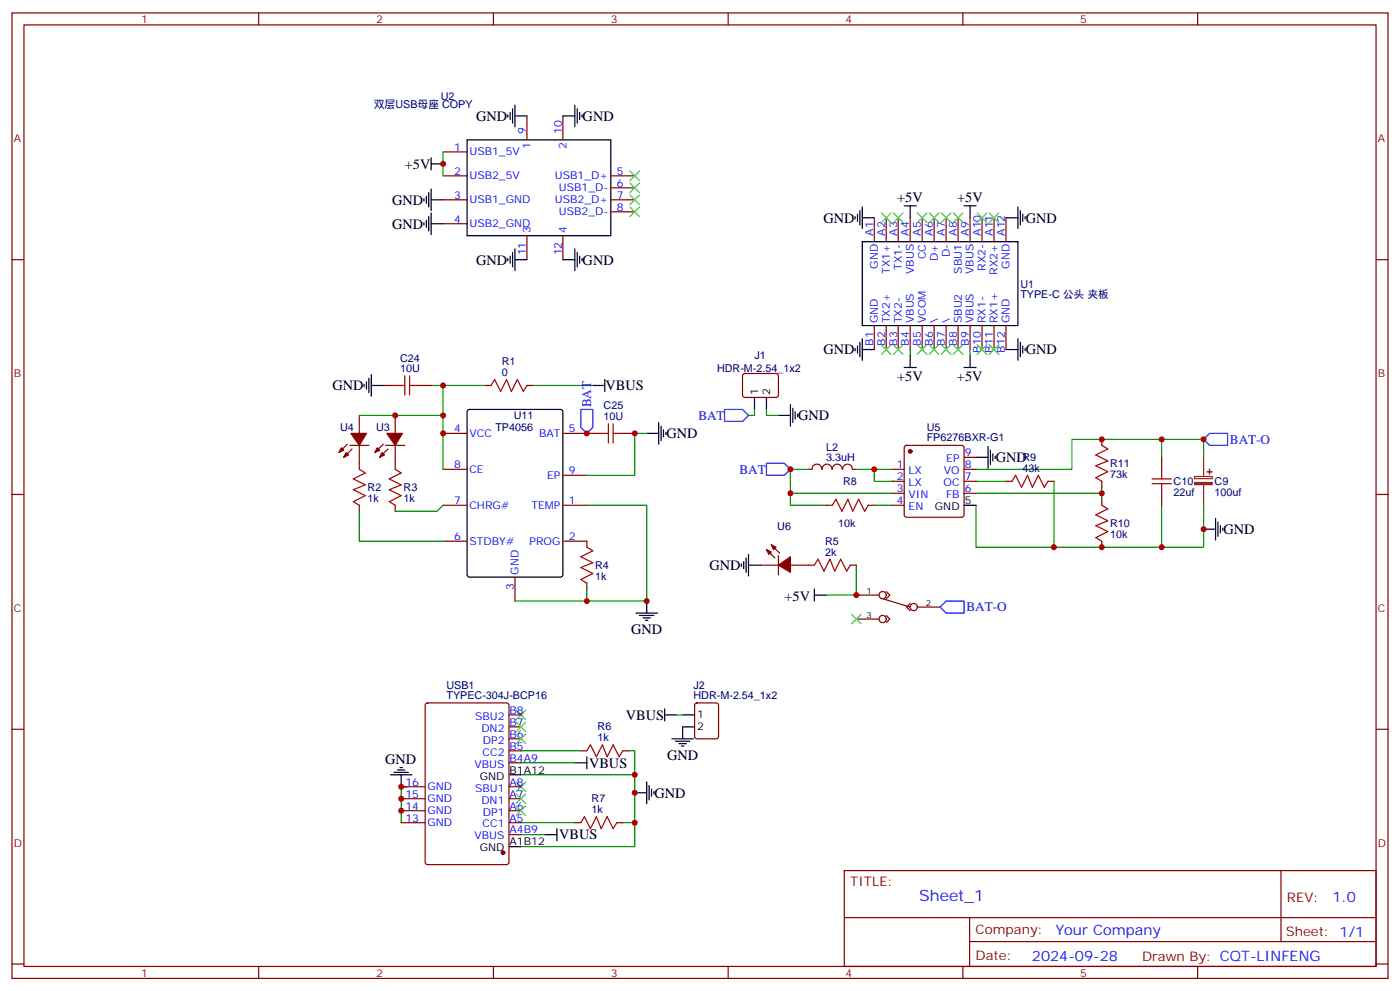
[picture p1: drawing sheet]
<svg xmlns="http://www.w3.org/2000/svg" width="412mm" height="292mm" viewBox="0 0 412 292" stroke-linecap="round" stroke-linejoin="round" font-family="sans-serif">
<g fill="none" stroke="#870000" stroke-width=".35">
<path d="M3.5 3.8h405.4v284.3h-405.4zM7.1 7.3h398.2v277.3h-398.2zM76.2 3.8v3.5M145.3 3.8v3.5M214.5 3.8v3.5M283.6 3.8v3.5M352.8 3.8v3.5M155.2 34.1v7.1M165.8 34.1v7.1M130.5 44.7h7.1M130.5 51.8h7.1M130.5 58.8h7.1"/>
<path d="M179.9 51.8h7.1M179.9 58.8h7.1M179.9 55.3h7.1M3.5 76.5h3.6M130.5 65.9h7.1M155.2 69.4v7.1M165.8 69.4v7.1M179.9 62.4h7.1M257.5 64.1v7.1M261.1 64.1v7.1M264.6 64.1v7.1M268.1 64.1v7.1"/>
<path d="M271.6 64.1v7.1M275.2 64.1v7.1M278.7 64.1v7.1M282.2 64.1v7.1M285.8 64.1v7.1M289.3 64.1v7.1M292.8 64.1v7.1M296.3 64.1v7.1M405.3 76.5h3.6M257.5 95.9v7M261.1 95.9v7M264.6 95.9v7"/>
<path d="M268.1 95.9v7M271.6 95.9v7M275.2 95.9v7M278.7 95.9v7M282.2 95.9v7M285.8 95.9v7M289.3 95.9v7M292.8 95.9v7M296.3 95.9v7M112.9 113.5h3.5M123.5 113.5h3.5M142.9 113.5h1.7"/>
<path d="M155.2 113.5h1.8M219 110.2l.4-.2 9.5 .1 .4 .6-.1 5.9-.6 .5-9.4-.1-.5-.7v-5.6zM102.3 130.8l-2.5 2.5M103 131.2h5.7M103.7 132.2l-2.5 2.5M105.8 122.3v5.3M105.8 131.2v7M112.9 130.8l-2.5 2.5M113.6 131.2h5.6M114.3 132.2l-2.5 2.5M116.4 122.3v5.3M116.4 131.2v7"/>
<path d="M130.5 127.6h7.1M130.5 138.2h7.1M165.8 127.6h10.6M165.8 140h7.1M183.4 127.6h3.6M242 138.2a1.41 1.41 0 0 0-1.4-1.5 1.41 1.41 0 0 0-1.4 1.5h-1.1M242.2 138.2a1.41 1.41 0 0 1 1.4-1.5 1.41 1.41 0 0 1 1.4 1.5M245.2 138.2a1.41 1.41 0 0 1 1.4-1.5 1.41 1.41 0 0 1 1.4 1.5M248.2 138.2a1.41 1.41 0 0 1 1.5-1.5 1.41 1.41 0 0 1 1.4 1.5M251.2 138.2h1M262.8 138.2h3.5M266.6 131.4l.5-.2h16.2l.5 .2 .2 .5v19.7l-.2 .5-.5 .2h-16.2l-.5-.2-.3-.5v-19.7z"/>
<path d="M284 138.2h3.5M284 134.7h3.5M324.6 129.4v1.8M342.2 134.7v3.5M3.5 145.6h3.6M105.8 148.8v1.8M116.4 148.8v1.8M130.5 148.8h7.1M130.5 159.4h7.1M165.8 148.8h7.1M165.8 159.4h7.1v1.7M243.4 148.8h1.8"/>
<path d="M255.8 148.8h1.7M262.8 148.8h3.5M262.8 141.7h3.5M262.8 145.3h3.5M284 141.7h3.5M284 145.3h3.5M296.3 141.7h1.8M308.7 141.7h1.7M324.6 141.7v1.8M324.6 147v1.8M324.6 159.4v1.7M342.2 145.3v3.5"/>
<path d="M405.3 145.6h3.6M151.7 170v7M172.9 171.7v1.8M224 166.4h5.3M225.8 161.9l2.4 2.4M227.2 160.4l2.5 2.5M229.3 163.6v5.7M232.8 166.4h7.1M250.5 166.4h1.7M252.2 175.3h6.7M260 176.3l8.1 2.5M261.1 174.2l1 1.1-1 1"/>
<path d="M268.1 177.7l-1 1.1 1 1M270.2 178.8h6.7M252.2 182.3h6.7M261.1 181.3l1 1-1 1.1M3.5 214.8h3.6M125.5 207.2l.4-.2h23.3l.7 .4v46.5l-.4 .7h-23.6l-.6-.4-.1-46.5zM149.9 217.6h3.6M149.9 214.1h3.6M149.9 210.5h3.6M204.8 207.2l.5-.2h5.7l.6 .4 .1 9.5-.5 .6-5.9 .1-.6-.5-.1-9.4zM405.3 214.8h3.6M118.2 238.8h7"/>
<path d="M118.2 235.2h7M118.2 231.7h7M149.9 238.8h3.6M149.9 235.2h3.6M149.9 231.7h3.6M149.9 224.6h3.6M149.9 221.1h3.6M171.1 221.1h1.8M183.4 221.1h1.8M118.2 242.3h7M149.9 245.8h3.6M149.9 242.3h3.6"/>
<path d="M169.3 242.3h1.8M181.7 242.3h1.7M248.7 256.4h156.6v28.2h-156.6zM377.3 256.4v20.9M248.7 270.2h156.5M285.6 277.3h119.6M285.6 270.2v14.2M3.5 283.9h3.6M76.2 284.6v3.5M145.3 284.6v3.5M214.5 284.6v3.5M283.6 284.6v3.5"/>
<path d="M352.8 284.6v3.5M405.3 283.9h3.6"/>
<circle cx="260" cy="175.3" r="1.06"/>
<circle cx="269.2" cy="178.8" r="1.06"/>
<circle cx="260" cy="182.3" r="1.06"/>
</g>
<g fill="none" stroke="#008700" stroke-width=".35">
<path d="M130.5 44.7v7.1M127 113.5h3.5M142.9 113.5h-12.4v8.8M157 113.5h17.6M268.1 102.9v1.8M285.8 102.9v1.8M105.8 122.3h24.7v15.9M190.5 127.6h-3.5v12.4h-14.1M222.2 120.6v1.7h-1.7M225.8 120.6v1.7h3.5M238.1 138.2h-5.3v7.1h30M252.2 138.2h10.6"/>
<path d="M257.5 138.2v3.5h5.3M342.2 129.4v5.3M354.5 134.7v-5.3h-38.8v8.8h-28.2M105.8 150.6v8.8h24.7M130.5 148.8l-1.7 1.8h-12.4M172.9 148.8h17.6v28.2h-38.8M232.8 145.3v3.5h10.6M257.5 148.8h5.3M287.5 141.7h8.8M287.5 148.8v12.3h67v-12.3M310.4 141.7v19.4M324.6 143.5v1.8h-37.1"/>
<path d="M324.6 145.3v1.7M342.2 148.8v12.3M172.9 173.5v3.5M252.2 166.4v8.9h-8.8M199.3 210.5h1.8M119.9 231.7h-1.7v10.6M153.5 228.2h33.5v21.1h-33.5M153.5 221.1h17.6M153.5 224.6h15.8M185.2 221.1h1.8v7.1M153.5 245.8h7M153.5 242.3h15.8"/>
<path d="M183.4 242.3h3.6"/>
</g>
<g fill="#870000" stroke="#870000" stroke-width=".35">
<path d="M103.4 127.6h4.5l-2.1 3.6z"/>
<path d="M100.5 131.9l.7 .7-1.4 .7z"/>
<path d="M102 133.3l.7 .7-1.5 .7z"/>
<path d="M113.9 127.6h4.6l-2.1 3.6z"/>
<path d="M111.1 131.9l.7 .7-1.4 .7z"/>
<path d="M112.5 133.3l.7 .7-1.4 .7z"/>
<path d="M229.3 166.4l3.5-2.4v4.6z"/>
<path d="M227.2 160.4l1.4 .7-.7 .8z"/>
<path d="M225.8 161.9l1.4 .7-.7 .7z"/>
<circle cx="148.2" cy="251.1" r=".53"/>
<circle cx="268.1" cy="132.9" r=".53"/>
</g>
<g fill="none" stroke="#000" stroke-width=".35">
<path d="M149.6 33.8v.7M150.3 33.1v2.1M151 32v4.3M151.7 31v6.3M151.7 34.1h3.5M165.8 34.1h3.5M169.3 31v6.3M170 32v4.3M170.7 33.1v2.1M171.4 33.8v.7M124.9 58.5v.7M125.6 57.8v2.1"/>
<path d="M126.3 56.7v4.3M127 46.5v3.5M127 55.7v6.3M127 58.8h3.5M127 48.3h3.5M137.6 41.2h42.3v28.2h-42.3zM124.9 65.5v.8M125.6 64.8v2.2M126.3 63.8v4.2M127 65.9h3.5M127 62.7v6.4M149.6 76.1v.7"/>
<path d="M150.3 75.4v2.1M151 74.4v4.2M151.7 76.5h3.5M151.7 73.3v6.4M165.8 76.5h3.5M169.3 73.3v6.4M170 74.4v4.2M170.7 75.4v2.1M171.4 76.1v.7M251.9 63.8v.7M252.6 63.1v2.1M253.3 62v4.3"/>
<path d="M254 71.2h45.9v24.7h-45.9zM254 64.1h3.5M254 61v6.3M266.3 60.6h3.6M268.1 60.6v3.5M284 60.6h3.5M285.8 60.6v3.5M296.3 64.1h3.6M299.9 61v6.3M300.6 62v4.3M301.3 63.1v2.1M302 63.8v.7"/>
<path d="M254 99.8v6.3M299.9 99.8v6.3M107.2 113.2v.7M107.9 112.5v2.1M108.7 111.4v4.2M109.4 113.5h3.5M109.4 110.3v6.4M174.6 113.5h3.6M178.2 111.8v3.5M222.2 117.1v3.5M225.8 117.1v3.5M232.8 119.2v6.3"/>
<path d="M251.9 102.6v.7M252.6 101.9v2.1M253.3 100.8v4.3M254 102.9h3.5M266.3 108.2h3.6M268.1 104.7v3.5M284 108.2h3.5M285.8 104.7v3.5M296.3 102.9h3.6M300.6 100.8v4.3M301.3 101.9v2.1M302 102.6v.7"/>
<path d="M137.8 120.8l.5-.2h26.8l.7 .4v48.3l-.5 .6-27 .1-.7-.5v-48.2zM190.5 127.6h3.5M194 124.5v6.3M194.7 125.5v4.3M195.4 126.6v2.1M196.1 127.3v.7M229.3 122.3h3.5M233.5 120.2v4.3M234.2 121.3v2.1M234.9 122v.7M287.5 134.7h3.5M291 131.5v6.4"/>
<path d="M291.7 132.6v4.2M292.5 133.6v2.1M293.2 134.3v.7M284 148.8h3.5M354.5 155.9h3.6M358.1 152.7v6.3M358.8 153.7v4.3M359.5 154.8v2.1M360.2 155.5v.7M190.5 177v3.6M218.4 166.1v.7M219.1 165.4v2.1"/>
<path d="M219.8 164.3v4.3M220.5 166.4h3.5M220.5 163.3v6.3M239.9 175.3h3.5M239.9 173.5v3.5M187.3 180.6h6.4M188.4 181.3h4.2M189.4 182h2.2M190.1 182.7h.8M195.8 210.5h3.5M195.8 208.8v3.5M197.9 217.6h6.4"/>
<path d="M199 218.3h4.2M200 219h2.1M200.7 219.7h.7M201.1 210.5h3.5M204.6 214.1h-3.5v3.5M115 228.2h6.4M116.1 227.5h4.2M117.1 226.8h2.1M117.8 226.1h.7M118.2 228.2v3.5M149.9 228.2h3.6M169.3 224.6h3.6"/>
<path d="M172.9 222.9v3.5M187 233.5h3.5M190.5 230.3v6.3M191.2 231.4v4.2M191.9 232.4v2.1M192.6 233.1v.7M149.9 249.3h3.6M160.5 245.8h3.5M164 244.1v3.5"/>
</g>
<g fill="none" stroke="#a10000" stroke-width=".35">
<path d="M116.4 113.5h2.8M119.2 110.7v5.6M120.6 113.5h2.9M120.6 110.7v5.6M144.6 113.5l1.1-1.7 1.8 3.5 1.7-3.5 1.4 3.5 1.8-3.5 1.8 3.5 1-1.8M105.8 138.2l1.8 1.1-3.5 1.7 3.5 1.8-3.5 1.4 3.5 1.8-3.5 1.7 1.7 1.1M116.4 138.2l1.8 1.1-3.5 1.7 3.5 1.8-3.5 1.4 3.5 1.8-3.5 1.7 1.7 1.1M176.4 127.6h2.8M179.2 124.8v5.7M180.6 127.6h2.8M180.6 124.8v5.7M324.6 131.2l1.7 1-3.5 1.8 3.5 1.7-3.5 1.5 3.5 1.7-3.5 1.8 1.8 1"/>
<path d="M342.2 138.2v2.8M245.2 148.8l1-1.8 1.8 3.6 1.8-3.6 1.4 3.6 1.7-3.6 1.8 3.6 1.1-1.8M298.1 141.7l1.1-1.7 1.7 3.5 1.8-3.5 1.4 3.5 1.8-3.5 1.7 3.5 1.1-1.8M324.6 148.8l1.7 1.1-3.5 1.7 3.5 1.8-3.5 1.4 3.5 1.8-3.5 1.7 1.8 1.1M339.4 142.5h5.6M339.4 141h5.6M342.2 142.5v2.8M172.9 161.1l1.7 1.1-3.5 1.8 3.5 1.7-3.5 1.4 3.5 1.8-3.5 1.8 1.8 1M239.9 166.4l1-1.7 1.8 3.5 1.8-3.5 1.4 3.5 1.7-3.5 1.8 3.5 1.1-1.8M172.9 221.1l1-1.7 1.8 3.5 1.7-3.5 1.5 3.5 1.7-3.5 1.8 3.5 1-1.8M171.1 242.3l1.1-1.8 1.7 3.6 1.8-3.6 1.4 3.6 1.8-3.6 1.7 3.6 1.1-1.8"/>
</g>
<path d="M171.1 120.6h3.5v5.3l-1.7 1.7-1.8-1.7zM213.4 120.6h5.3l1.8 1.7-1.8 1.8h-5.3zM225.8 136.5h5.3l1.7 1.7-1.7 1.8h-5.3zM354.5 129.4l1.8-1.8h5.3v3.6h-5.3zM276.9 178.8l1.8-1.8h5.3v3.6h-5.3z" fill="none" stroke="#00f" stroke-width=".35"/>
<g fill="none" stroke="#3c3" stroke-width=".35">
<path d="M185.6 50.4l2.8 2.8M185.6 53.9l2.8 2.8M185.6 57.4l2.8 2.9M188.4 50.4l-2.8 2.8M188.4 53.9l-2.8 2.8M188.4 57.4l-2.8 2.9M185.6 61l2.8 2.8M188.4 61l-2.8 2.8M259.6 62.7l2.9 2.8M262.5 62.7l-2.9 2.8M263.2 62.7l2.8 2.8M266 62.7l-2.8 2.8"/>
<path d="M270.2 62.7l2.8 2.8M273 62.7l-2.8 2.8M273.8 62.7l2.8 2.8M276.6 62.7l-2.8 2.8M277.3 62.7l2.8 2.8M280.1 62.7l-2.8 2.8M280.8 62.7l2.8 2.8M283.6 62.7l-2.8 2.8M287.9 62.7l2.8 2.8M290.7 62.7l-2.8 2.8M291.4 62.7l2.8 2.8M294.2 62.7l-2.8 2.8"/>
<path d="M259.6 101.5l2.9 2.9M262.5 101.5l-2.9 2.9M263.2 101.5l2.8 2.9M266 101.5l-2.8 2.9M270.2 101.5l2.8 2.9M273 101.5l-2.8 2.9M273.8 101.5l2.8 2.9M276.6 101.5l-2.8 2.9M277.3 101.5l2.8 2.9M280.1 101.5l-2.8 2.9M280.8 101.5l2.8 2.9M283.6 101.5l-2.8 2.9"/>
<path d="M287.9 101.5l2.8 2.9M290.7 101.5l-2.8 2.9M291.4 101.5l2.8 2.9M294.2 101.5l-2.8 2.9M250.8 180.9l2.8 2.8M253.6 180.9l-2.8 2.8M152 209.1l2.9 2.8M152 216.2l2.9 2.8M152 212.7l2.9 2.8M154.9 209.1l-2.9 2.8M154.9 212.7l-2.9 2.8M154.9 216.2l-2.9 2.8"/>
<path d="M152 230.3l2.9 2.8M152 233.8l2.9 2.8M152 237.3l2.9 2.9M154.9 237.3l-2.9 2.9M154.9 230.3l-2.9 2.8M154.9 233.8l-2.9 2.8"/>
</g>
<path d="M354.5 134.7v5.6M351.9 140.3h5.2v.7h-5.2zM354.5 142.8v6" fill="none" stroke="#8c2424" stroke-width=".35"/>
<g fill="#8c2424" stroke="#8c2424" stroke-width=".35">
<path d="M351.9 142.1h5.2v.6h-5.2z"/>
<path d="M355.6 138.9l1.4 .1z"/>
<path d="M356.3 138.2v1.4z"/>
</g>
<g fill="#c00">
<circle cx="172.9" cy="177" r=".88"/>
<circle cx="116.4" cy="122.3" r=".88"/>
<circle cx="130.5" cy="127.6" r=".88"/>
<circle cx="190.5" cy="177" r=".88"/>
<circle cx="187" cy="127.6" r=".88"/>
<circle cx="130.5" cy="122.3" r=".88"/>
<circle cx="130.5" cy="113.5" r=".88"/>
<circle cx="172.9" cy="127.6" r=".88"/>
<circle cx="187" cy="242.3" r=".88"/>
<circle cx="187" cy="228.2" r=".88"/>
<circle cx="118.2" cy="231.7" r=".88"/>
<circle cx="118.2" cy="238.8" r=".88"/>
<circle cx="118.2" cy="235.2" r=".88"/>
<circle cx="187" cy="233.5" r=".88"/>
<circle cx="342.2" cy="129.4" r=".88"/>
<circle cx="232.8" cy="138.2" r=".88"/>
<circle cx="354.5" cy="155.9" r=".88"/>
<circle cx="342.2" cy="161.1" r=".88"/>
<circle cx="232.8" cy="145.3" r=".88"/>
<circle cx="310.4" cy="161.1" r=".88"/>
<circle cx="324.6" cy="145.3" r=".88"/>
<circle cx="257.5" cy="138.2" r=".88"/>
<circle cx="354.5" cy="129.4" r=".88"/>
<circle cx="252.2" cy="175.3" r=".88"/>
<circle cx="130.5" cy="48.3" r=".88"/>
<circle cx="324.6" cy="161.1" r=".88"/>
<circle cx="324.6" cy="129.4" r=".88"/>
</g>
<text font-size="4.6" fill="#00f" x="270.8" y="265.4">Sheet_1</text>
<g font-size="4.2">
<text x="140.2" y="35.6">GND</text>
<text x="171.6" y="35.6">GND</text>
<text x="119.3" y="49.7">+5V</text>
<text x="264.3" y="59.5">+5V</text>
<text x="281.9" y="59.5">+5V</text>
<text x="115.5" y="60.3">GND</text>
<text x="242.5" y="65.5">GND</text>
<text x="302.2" y="65.5">GND</text>
<text x="115.5" y="67.4">GND</text>
<text x="140.2" y="78">GND</text>
<text x="171.6" y="77.9">GND</text>
<text x="242.5" y="104.4">GND</text>
<text x="302.2" y="104.4">GND</text>
<text x="264.3" y="112.2">+5V</text>
<text x="281.9" y="112.2">+5V</text>
<text x="97.9" y="114.9">GND</text>
<text x="178.3" y="114.9">VBUS</text>
<text x="235.1" y="123.8">GND</text>
<text x="196.3" y="129">GND</text>
<text x="293.3" y="136.1">GND</text>
<text x="360.4" y="157.3">GND</text>
<text x="209" y="167.9">GND</text>
<text x="231.1" y="177">+5V</text>
<text x="185.9" y="186.6">GND</text>
<text x="184.3" y="212">VBUS</text>
<text x="113.5" y="224.9">GND</text>
<text x="173.5" y="226.1">VBUS</text>
<text x="196.5" y="223.7">GND</text>
<text x="192.8" y="234.9">GND</text>
<text x="164.7" y="247.2">VBUS</text>
</g>
<g font-size="4.2" fill="#00f">
<text x="392.5" y="265.7">1.0</text>
<text x="310.9" y="275.2">Your Company</text>
<text x="304" y="283">2024-09-28</text>
</g>
<g font-size="3.9" fill="#00f">
<text x="174.1" y="120" transform="rotate(-90 174.1 120)">BAT</text>
<text x="205.7" y="123.6">BAT</text>
<text x="362.3" y="130.7">BAT-O</text>
<text x="217.8" y="139.5">BAT</text>
<text x="284.7" y="180.1">BAT-O</text>
</g>
<g font-size="3.9" fill="#800">
<text x="250.5" y="261">TITLE:</text>
<text x="379.1" y="265.7">REV:</text>
<text x="287.4" y="275.2">Company:</text>
<text x="378.7" y="275.8">Sheet: 1/1</text>
<text x="287.4" y="282.9">Date:</text>
<text x="336.4" y="282.9">Drawn By: CQT-LINFENG</text>
</g>
<g font-size="3.2" fill="#800">
<text x="41.6" y="6.8">1</text>
<text x="110.8" y="6.8">2</text>
<text x="179.9" y="6.8">3</text>
<text x="249.1" y="6.8">4</text>
<text x="318.2" y="6.8">5</text>
<text x="4.1" y="41.9">A</text>
<text x="405.9" y="41.9">A</text>
<text x="4.1" y="111.1">B</text>
<text x="405.9" y="111.1">B</text>
<text x="4.1" y="180.2">C</text>
<text x="405.9" y="180.2">C</text>
<text x="4.1" y="249.3">D</text>
<text x="405.9" y="249.3">D</text>
<text x="41.6" y="287.6">1</text>
<text x="110.8" y="287.6">2</text>
<text x="179.9" y="287.6">3</text>
<text x="249.1" y="287.6">4</text>
<text x="318.2" y="287.6">5</text>
</g>
<g font-size="3.2" fill="#000080">
<text x="129.8" y="29.3">U2</text>
<text x="110.1" y="31.8">双层USB母座 COPY</text>
<text x="300.6" y="87.8">TYPE-C 公头 夹板</text>
<text x="300.6" y="84.7">U1</text>
<text x="117.8" y="106.6">C24</text>
<text x="147.8" y="107.5">R1</text>
<text x="222.3" y="105.9">J1</text>
<text x="117.8" y="109.6">10U</text>
<text x="147.8" y="110.7">0</text>
<text x="211.2" y="109.4">HDR-M-2.54_1x2</text>
<text x="151.3" y="123.5">U11</text>
<text x="177.8" y="123.8">10U</text>
<text x="177.8" y="120.6">C25</text>
<text x="100.2" y="127">U4</text>
<text x="110.8" y="127">U3</text>
<text x="145.9" y="127">TP4056</text>
<text x="273" y="129.9">FP6276BXR-G1</text>
<text x="273" y="126.9">U5</text>
<text x="243.3" y="135.6">3.3uH</text>
<text x="243.3" y="132.7">L2</text>
<text x="301.2" y="135.9">R9</text>
<text x="327" y="137.6">R11</text>
<text x="248.4" y="142.9">R8</text>
<text x="301.2" y="138.9">43k</text>
<text x="327" y="140.8">73k</text>
<text x="345.7" y="142.9">C10</text>
<text x="357.8" y="142.9">C9</text>
<text x="108.3" y="147.9">1k</text>
<text x="108.3" y="144.7">R2</text>
<text x="118.9" y="147.9">1k</text>
<text x="118.9" y="144.7">R3</text>
<text x="345.7" y="146.1">22uf</text>
<text x="357.8" y="146.1">100uf</text>
<text x="246.9" y="155.3">10k</text>
<text x="327" y="155.2">R10</text>
<text x="229" y="156.2">U6</text>
<text x="243.1" y="160.4">R5</text>
<text x="327" y="158.4">10k</text>
<text x="175.3" y="167.6">R4</text>
<text x="243.1" y="163.6">2k</text>
<text x="175.3" y="170.8">1k</text>
<text x="131.5" y="203">USB1</text>
<text x="204.3" y="202.8">J2</text>
<text x="131.5" y="206">TYPEC-304J-BCP16</text>
<text x="204.3" y="206">HDR-M-2.54_1x2</text>
<text x="176" y="215.1">R6</text>
<text x="176" y="218.3">1k</text>
<text x="174.3" y="239.5">1k</text>
<text x="174.3" y="236.3">R7</text>
</g>
<g font-size="3.2" fill="#00f">
<text x="154.9" y="39.4" transform="rotate(-90 154.9 39.4)">9</text>
<text x="165.5" y="39.4" transform="rotate(-90 165.5 39.4)">10</text>
<text x="133.8" y="44.4">1</text>
<text x="138.3" y="45.8">USB1_5V</text>
<text x="156.3" y="43.9" transform="rotate(-90 156.3 43.9)">1</text>
<text x="166.9" y="43.9" transform="rotate(-90 166.9 43.9)">2</text>
<text x="133.8" y="51.4">2</text>
<text x="138.3" y="52.8">USB2_5V</text>
<text x="163.5" y="52.8">USB1_D+</text>
<text x="181.7" y="51.4">5</text>
<text x="133.8" y="58.5">3</text>
<text x="138.3" y="59.9">USB1_GND</text>
<text x="163.5" y="59.9">USB2_D+</text>
<text x="164.6" y="56.4">USB1_D-</text>
<text x="181.7" y="55">6</text>
<text x="181.7" y="58.5">7</text>
<text x="133.8" y="65.5">4</text>
<text x="164.6" y="63.4">USB2_D-</text>
<text x="181.7" y="62">8</text>
<text x="138.3" y="67">USB2_GND</text>
<text x="156.3" y="68.7" transform="rotate(-90 156.3 68.7)">3</text>
<text x="166.9" y="68.7" transform="rotate(-90 166.9 68.7)">4</text>
<text x="257.2" y="69.4" transform="rotate(-90 257.2 69.4)">A1</text>
<text x="260.7" y="69.4" transform="rotate(-90 260.7 69.4)">A2</text>
<text x="264.2" y="69.4" transform="rotate(-90 264.2 69.4)">A3</text>
<text x="267.8" y="69.4" transform="rotate(-90 267.8 69.4)">A4</text>
<text x="271.3" y="69.4" transform="rotate(-90 271.3 69.4)">A5</text>
<text x="274.8" y="69.4" transform="rotate(-90 274.8 69.4)">A6</text>
<text x="278.3" y="69.4" transform="rotate(-90 278.3 69.4)">A7</text>
<text x="281.9" y="69.4" transform="rotate(-90 281.9 69.4)">A8</text>
<text x="285.4" y="69.4" transform="rotate(-90 285.4 69.4)">A9</text>
<text x="288.9" y="69.4" transform="rotate(-90 288.9 69.4)">A10</text>
<text x="292.5" y="69.4" transform="rotate(-90 292.5 69.4)">A11</text>
<text x="296" y="69.4" transform="rotate(-90 296 69.4)">A12</text>
<text x="154.9" y="75.2" transform="rotate(-90 154.9 75.2)">11</text>
<text x="165.5" y="75.2" transform="rotate(-90 165.5 75.2)">12</text>
<text x="272.7" y="76.3" transform="rotate(-90 272.7 76.3)">CC</text>
<text x="276.2" y="76.9" transform="rotate(-90 276.2 76.9)">D+</text>
<text x="279.8" y="75.8" transform="rotate(-90 279.8 75.8)">D-</text>
<text x="258.6" y="79.2" transform="rotate(-90 258.6 79.2)">GND</text>
<text x="262.1" y="80.6" transform="rotate(-90 262.1 80.6)">TX1+</text>
<text x="265.6" y="79.5" transform="rotate(-90 265.6 79.5)">TX1-</text>
<text x="269.2" y="80.7" transform="rotate(-90 269.2 80.7)">VBUS</text>
<text x="283.3" y="80.6" transform="rotate(-90 283.3 80.6)">SBU1</text>
<text x="286.8" y="80.7" transform="rotate(-90 286.8 80.7)">VBUS</text>
<text x="290.3" y="79.7" transform="rotate(-90 290.3 79.7)">RX2-</text>
<text x="293.9" y="80.9" transform="rotate(-90 293.9 80.9)">RX2+</text>
<text x="297.4" y="79.2" transform="rotate(-90 297.4 79.2)">GND</text>
<text x="258.6" y="95.2" transform="rotate(-90 258.6 95.2)">GND</text>
<text x="262.1" y="95.2" transform="rotate(-90 262.1 95.2)">TX2+</text>
<text x="265.6" y="95.2" transform="rotate(-90 265.6 95.2)">TX2-</text>
<text x="269.2" y="95.2" transform="rotate(-90 269.2 95.2)">VBUS</text>
<text x="272.7" y="95.2" transform="rotate(-90 272.7 95.2)">VCOM</text>
<text x="276.2" y="95.2" transform="rotate(-90 276.2 95.2)">\</text>
<text x="279.8" y="95.2" transform="rotate(-90 279.8 95.2)">\</text>
<text x="283.3" y="95.2" transform="rotate(-90 283.3 95.2)">SBU2</text>
<text x="286.8" y="95.2" transform="rotate(-90 286.8 95.2)">VBUS</text>
<text x="290.3" y="95.2" transform="rotate(-90 290.3 95.2)">RX1-</text>
<text x="293.9" y="95.2" transform="rotate(-90 293.9 95.2)">RX1+</text>
<text x="297.4" y="95.2" transform="rotate(-90 297.4 95.2)">GND</text>
<text x="257.2" y="101.8" transform="rotate(-90 257.2 101.8)">B1</text>
<text x="260.7" y="101.8" transform="rotate(-90 260.7 101.8)">B2</text>
<text x="264.2" y="101.8" transform="rotate(-90 264.2 101.8)">B3</text>
<text x="267.8" y="101.8" transform="rotate(-90 267.8 101.8)">B4</text>
<text x="271.3" y="101.8" transform="rotate(-90 271.3 101.8)">B5</text>
<text x="274.8" y="101.8" transform="rotate(-90 274.8 101.8)">B6</text>
<text x="278.3" y="101.8" transform="rotate(-90 278.3 101.8)">B7</text>
<text x="281.9" y="101.8" transform="rotate(-90 281.9 101.8)">B8</text>
<text x="285.4" y="101.8" transform="rotate(-90 285.4 101.8)">B9</text>
<text x="288.9" y="103.9" transform="rotate(-90 288.9 103.9)">B10</text>
<text x="292.5" y="103.9" transform="rotate(-90 292.5 103.9)">B11</text>
<text x="296" y="103.9" transform="rotate(-90 296 103.9)">B12</text>
<text x="133.8" y="127.3">4</text>
<text x="138.3" y="128.7">VCC</text>
<text x="158.8" y="128.7">BAT</text>
<text x="167.6" y="127.3">5</text>
<text x="133.8" y="137.9">8</text>
<text x="264.2" y="137.9">1</text>
<text x="278.8" y="136.1">EP</text>
<text x="284.2" y="137.9">8</text>
<text x="284.2" y="134.3">9</text>
<text x="138.3" y="139.3">CE</text>
<text x="161.2" y="141">EP</text>
<text x="167.6" y="139.6">9</text>
<text x="264.2" y="141.4">2</text>
<text x="267.7" y="139.6">LX</text>
<text x="267.7" y="143.2">LX</text>
<text x="278" y="143.2">OC</text>
<text x="278" y="139.6">VO</text>
<text x="284.2" y="141.4">7</text>
<text x="133.8" y="148.4">7</text>
<text x="138.3" y="149.9">CHRG#</text>
<text x="156.5" y="149.9">TEMP</text>
<text x="167.6" y="148.4">1</text>
<text x="264.2" y="144.9">3</text>
<text x="264.2" y="148.4">4</text>
<text x="267.7" y="146.7">VIN</text>
<text x="278.7" y="146.7">FB</text>
<text x="284.2" y="144.9">6</text>
<text x="267.7" y="150.2">EN</text>
<text x="133.8" y="159">6</text>
<text x="138.3" y="160.4">STDBY#</text>
<text x="156" y="160.4">PROG</text>
<text x="167.6" y="159">2</text>
<text x="151.3" y="173.7" transform="rotate(-90 151.3 173.7)">3</text>
<text x="152.8" y="169.3" transform="rotate(-90 152.8 169.3)">GND</text>
<text x="139.9" y="211.9">SBU2</text>
<text x="141.8" y="215.5">DN2</text>
<text x="150.1" y="213.7">B7</text>
<text x="150.1" y="210.2">B8</text>
<text x="142.3" y="219">DP2</text>
<text x="150.1" y="220.8">B5</text>
<text x="150.1" y="217.2">B6</text>
<text x="139.8" y="226.1">VBUS</text>
<text x="142.2" y="222.5">CC2</text>
<text x="150.1" y="224.3">B4A9</text>
<text x="119.4" y="231.4">16</text>
<text x="125.9" y="232.8">GND</text>
<text x="139.9" y="233.1">SBU1</text>
<text x="150.1" y="231.4">A8</text>
<text x="119.4" y="238.4">14</text>
<text x="119.4" y="234.9">15</text>
<text x="125.9" y="239.8">GND</text>
<text x="125.9" y="236.3">GND</text>
<text x="141.8" y="236.6">DN1</text>
<text x="150.1" y="238.4">A6</text>
<text x="150.1" y="234.9">A7</text>
<text x="119.4" y="241.9">13</text>
<text x="125.9" y="243.3">GND</text>
<text x="142.2" y="243.7">CC1</text>
<text x="142.3" y="240.2">DP1</text>
<text x="150.1" y="245.5">A4B9</text>
<text x="150.1" y="241.9">A5</text>
<text x="139.8" y="247.2">VBUS</text>
</g>
<g font-size="3.2">
<text x="223.3" y="116.3" transform="rotate(-90 223.3 116.3)">1</text>
<text x="226.8" y="116.3" transform="rotate(-90 226.8 116.3)">2</text>
<text x="284.2" y="148.4">5</text>
<text x="275.4" y="150.2">GND</text>
<text x="205.3" y="211.6">1</text>
<text x="205.3" y="215.1">2</text>
<text x="150.1" y="227.8">B1A12</text>
<text x="141.3" y="229.6">GND</text>
<text x="141.3" y="250.8">GND</text>
<text x="150.1" y="249">A1B12</text>
</g>
<g font-size="2.5">
<text x="255.3" y="174.9">1</text>
<text x="272.7" y="178.4">2</text>
<text x="255.3" y="182">3</text>
</g>
</svg>
